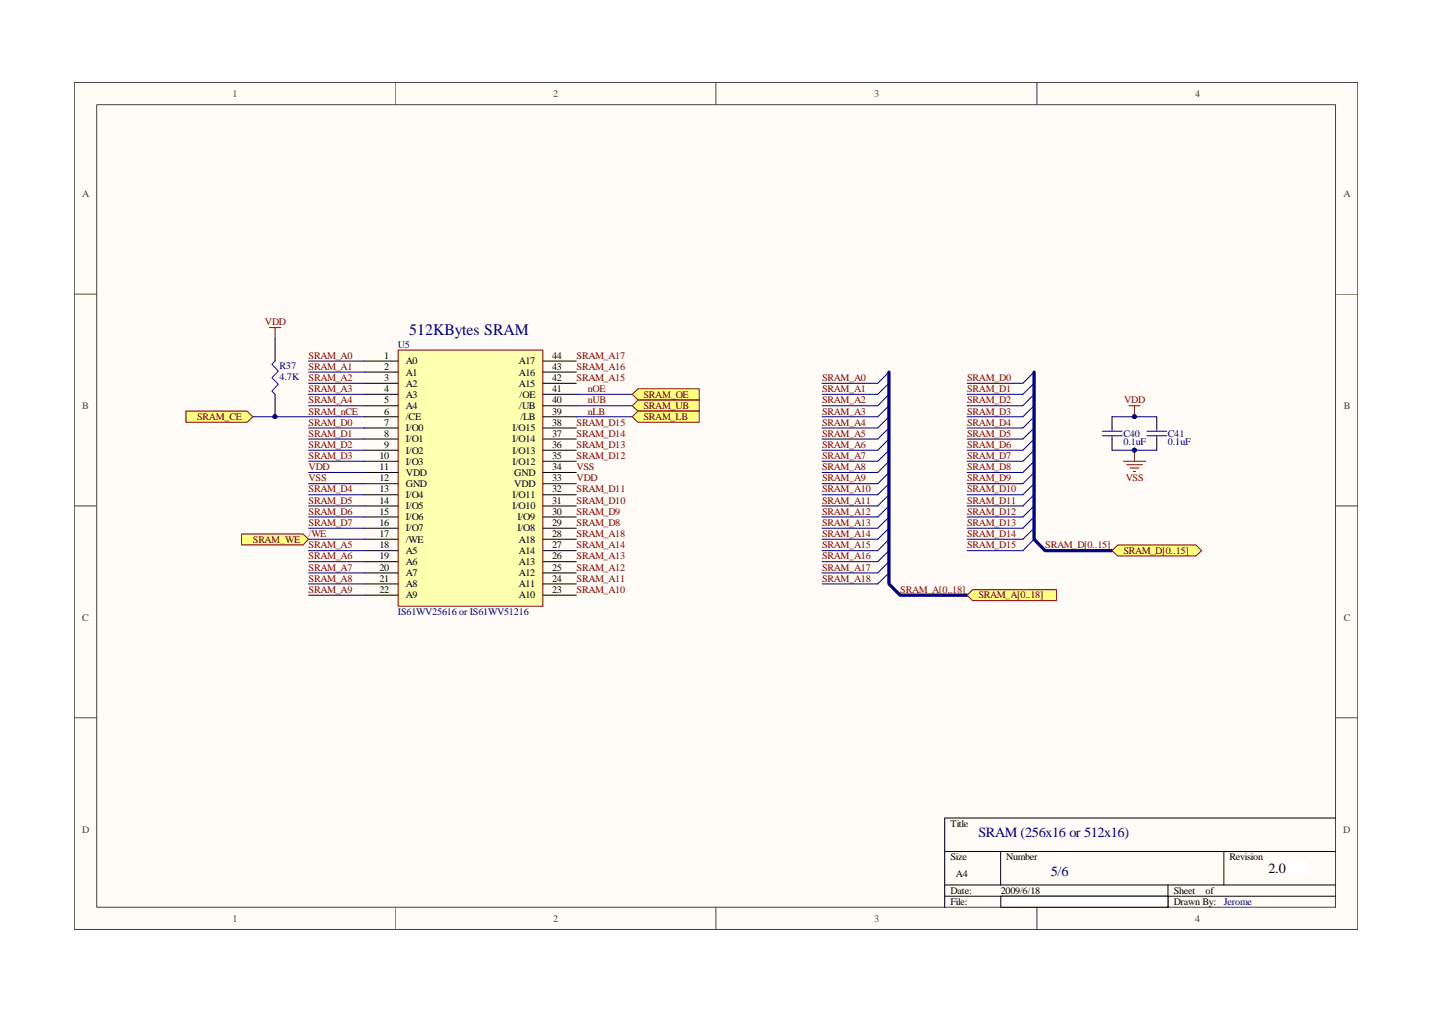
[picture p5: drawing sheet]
<svg xmlns="http://www.w3.org/2000/svg" width="297mm" height="210mm" viewBox="0 0 297 210" stroke-linecap="round" stroke-linejoin="round" font-family="sans-serif">
<path d="M15.4 17.1h266.2v175.7h-266.2z" fill="#fffcf8"/>
<path d="M15.4 17.1h266.2v175.7h-266.2z" fill="none" stroke="#404040" stroke-width=".21"/>
<path d="M20.1 21.8h256.9v166.4h-256.9z" fill="#fffcf8"/>
<g fill="none" stroke="#404040" stroke-width=".21">
<path d="M82 17.1v4.6M148.5 17.1v4.6M215.1 17.1v4.6M20.1 21.7h256.9v166.5h-256.9zM15.4 61h4.6M277 61h4.6M15.4 104.9h4.6M277 104.9h4.6M15.4 148.9h4.6M277 148.9h4.6M82 188.2v4.6M148.5 188.2v4.6"/>
<path d="M215.1 188.2v4.6"/>
</g>
<path d="M196 176.6h81M207.6 176.6v7M253.9 176.6v7M277 169.7h-81v18.5M196 183.6h81M196 185.9h81M242.3 183.6v4.6" fill="none" stroke="#000" stroke-width=".21"/>
<path d="M82.6 72.6h30v53.1h-30z" fill="#ffffb0"/>
<path d="M55.9 67.9h2.3M57.1 67.9v2.4M82.6 72.6h30v53.1h-30zM233 95.7h4.7M233.7 96.4h3.3M234.2 84.2h2.3M234.4 97.1h1.9M235.1 97.8h.4M235.3 84.2v2.2M235.3 93.4v2.3" fill="none" stroke="#800000" stroke-width=".21"/>
<g fill="none" stroke="#000" stroke-width=".21">
<path d="M57.1 70.3v4.6M75.6 74.9h6.9M75.6 77.2h6.9M75.6 79.5h6.9M112.6 74.9h6.9M112.6 77.2h6.9M112.6 79.5h6.9M57.1 81.8v4.6M75.6 81.8h6.9M75.6 84.2h6.9M75.6 86.4h6.9M75.6 88.8h6.9"/>
<path d="M75.6 91.1h6.9M75.6 93.4h6.9M75.6 95.7h6.9M75.6 98h6.9M112.6 81.8h6.9M112.6 84.2h6.9M112.6 86.4h6.9M112.6 88.8h6.9M112.6 91.1h6.9M112.6 93.4h6.9M112.6 95.7h6.9M112.6 98h6.9"/>
<path d="M230.7 86.4v2.4M230.7 91.1v2.3M239.9 86.4v2.4M239.9 91.1v2.3M75.6 100.3h6.9M75.6 102.6h6.9M75.6 104.9h6.9M75.6 107.2h6.9M75.6 109.6h6.9M75.6 111.8h6.9M75.6 114.2h6.9M75.6 116.5h6.9"/>
<path d="M75.6 118.8h6.9M112.6 100.3h6.9M112.6 102.6h6.9M112.6 104.9h6.9M112.6 107.2h6.9M112.6 109.6h6.9M112.6 111.8h6.9M112.6 114.2h6.9M112.6 116.5h6.9M112.6 118.8h6.9M75.6 121.1h6.9M75.6 123.4h6.9"/>
<path d="M112.6 121.1h6.9M112.6 123.4h6.9"/>
</g>
<g fill="none" stroke="#000080" stroke-width=".21">
<path d="M64 74.9h11.6M64 79.5h11.6M64 77.2h11.6M184.4 79.5l-2.3 2.3h-11.6M184.4 77.2l-2.3 2.3h-11.6M52.4 86.4h23.2M64 98h11.6M64 95.7h11.6M64 88.8h11.6M64 84.2h11.6M64 81.8h11.6M64 93.4h11.6"/>
<path d="M64 91.1h11.6M184.4 98l-2.3 2.3h-11.6M184.4 95.7l-2.3 2.3h-11.6M184.4 93.4l-2.3 2.3h-11.6M184.4 86.4l-2.3 2.4h-11.6M184.4 84.2l-2.3 2.2h-11.6M184.4 81.8l-2.3 2.4h-11.6M184.4 91.1l-2.3 2.3h-11.6M184.4 88.8l-2.3 2.3h-11.6M230.7 86.4h9.2M230.7 93.4h9.2M64 118.8h11.6"/>
<path d="M64 116.5h11.6M64 114.2h11.6M64 111.8h11.6M64 109.6h11.6M64 107.2h11.6M64 100.3h11.6M64 102.6h11.6M64 104.9h11.6M170.5 111.8h11.6M184.4 111.8l-2.3 2.4h-11.6M184.4 107.2l-2.3 2.4h-11.6M184.4 104.9l-2.3 2.3h-11.6"/>
<path d="M184.4 100.3l-2.3 2.3h-11.6M184.4 102.6l-2.3 2.3h-11.6M64 123.4h11.6M64 121.1h11.6"/>
</g>
<path d="M57.1 74.9l-.7 .7 1.3 1.4-1.3 1.4 1.3 1.3-1.3 1.4 .7 .7M228.6 89.5h4.2M228.6 90.4h4.2M230.7 88.8v.7M230.7 90.4v.7M237.9 89.5h4.1M237.9 90.4h4.1M239.9 88.8v.7M239.9 90.4v.7" fill="none" stroke="#00f" stroke-width=".21"/>
<path d="M184.4 77.2v43.9l2.3 2.3h13.9" fill="none" stroke="#000080" stroke-width=".68"/>
<path d="M201.8 122.3h17.4v2.3h-17.4l-1.2-1.2z" fill-rule="evenodd" fill="#ffff80"/>
<path d="M201.8 122.3h17.4v2.3h-17.4l-1.2-1.2z" fill="none" stroke="#800000" stroke-width=".21"/>
<g fill="none" stroke="#000080" stroke-width=".21">
<path d="M214.5 77.2l-2.3 2.3h-11.6M214.5 79.5l-2.3 2.3h-11.6M214.5 88.8l-2.3 2.3h-11.6M214.5 86.4l-2.3 2.4h-11.6M214.5 84.2l-2.3 2.2h-11.6M214.5 81.8l-2.3 2.4h-11.6M214.5 98l-2.3 2.3h-11.6M214.5 95.7l-2.3 2.3h-11.6M214.5 93.4l-2.3 2.3h-11.6M214.5 91.1l-2.3 2.3h-11.6M200.6 111.8h11.6M214.5 100.3l-2.3 2.3h-11.6"/>
<path d="M214.5 107.2l-2.3 2.4h-11.6M214.5 104.9l-2.3 2.3h-11.6M214.5 102.6l-2.3 2.3h-11.6M214.5 111.8l-2.3 2.4h-11.6"/>
</g>
<path d="M214.5 77.2v34.6l2.3 2.4h13.9" fill="none" stroke="#000080" stroke-width=".68"/>
<path d="M230.7 114.2l1.2-1.2h16.2l1.2 1.2-1.2 1.1h-16.2z" fill-rule="evenodd" fill="#ffff80"/>
<path d="M230.7 114.2l1.2-1.2h16.2l1.2 1.2-1.2 1.1h-16.2z" fill="none" stroke="#800000" stroke-width=".21"/>
<path d="M119.5 81.8h11.6M119.5 84.2h11.6M119.5 86.4h11.6M184.4 109.6l-2.3 2.2M184.4 116.5l-2.3 2.3h-11.6M184.4 114.2l-2.3 2.3h-11.6M184.4 118.8l-2.3 2.3h-11.6M214.5 109.6l-2.3 2.2" fill="none" stroke="#000080" stroke-width=".21"/>
<path d="M131.1 81.8l1.2-1.2h12.7v2.4h-12.7z" fill-rule="evenodd" fill="#ffff80"/>
<path d="M131.1 81.8l1.2-1.2h12.7v2.4h-12.7z" fill="none" stroke="#800000" stroke-width=".21"/>
<path d="M131.1 84.2l1.2-1.2h12.7v2.3h-12.7z" fill-rule="evenodd" fill="#ffff80"/>
<path d="M131.1 84.2l1.2-1.2h12.7v2.3h-12.7z" fill="none" stroke="#800000" stroke-width=".21"/>
<path d="M131.1 86.4l1.2-1.1h12.7v2.3h-12.7z" fill-rule="evenodd" fill="#ffff80"/>
<path d="M131.1 86.4l1.2-1.1h12.7v2.3h-12.7z" fill="none" stroke="#800000" stroke-width=".21"/>
<path d="M50.1 110.7h12.8l1.1 1.1-1.1 1.2h-12.8z" fill-rule="evenodd" fill="#ffff80"/>
<path d="M50.1 110.7h12.8l1.1 1.1-1.1 1.2h-12.8z" fill="none" stroke="#800000" stroke-width=".21"/>
<path d="M38.6 85.3h12.7l1.1 1.1-1.1 1.2h-12.7z" fill-rule="evenodd" fill="#ffff80"/>
<path d="M38.6 85.3h12.7l1.1 1.1-1.1 1.2h-12.7z" fill="none" stroke="#800000" stroke-width=".21"/>
<path d="M263.2 178.6h8v2.6h-8z" fill="#fff"/>
<path d="M263.2 178.5h8v2.7h-8z" fill="none" stroke="#fff" stroke-width=".21"/>
<path d="M207.6 185.9h34.7v2.3h-34.7z" fill="#fff"/>
<path d="M207.6 185.9h34.7v2.3h-34.7z" fill="none" stroke="#000" stroke-width=".21"/>
<circle cx="57" cy="86.4" r=".44" fill="#000080"/>
<circle cx="57" cy="86.4" r=".44" fill="none" stroke="#000080" stroke-width=".21"/>
<circle cx="235.3" cy="93.4" r=".44" fill="#000080"/>
<circle cx="235.3" cy="93.4" r=".44" fill="none" stroke="#000080" stroke-width=".21"/>
<circle cx="235.3" cy="86.4" r=".43" fill="#000080"/>
<circle cx="235.3" cy="86.4" r=".43" fill="none" stroke="#000080" stroke-width=".21"/>
<text font-size="3.3" fill="#000080" x="84.9" y="69.5">512KBytes SRAM</text>
<g font-size="2.9" fill="#000080">
<text x="202.9" y="173.7">SRAM (256x16 or 512x16)</text>
<text x="218" y="181.8">5/6</text>
</g>
<text font-size="2.9" x="263.1" y="181">2.0</text>
<g font-size="2.1" fill="#404040">
<text x="48.2" y="20.1">1</text>
<text x="114.8" y="20.1">2</text>
<text x="181.4" y="20.1">3</text>
<text x="247.9" y="20.1">4</text>
<text x="17" y="40.9">A</text>
<text x="278.7" y="40.9">A</text>
<text x="17.1" y="84.8">B</text>
<text x="278.7" y="84.8">B</text>
<text x="17.1" y="128.7">C</text>
<text x="278.7" y="128.7">C</text>
<text x="17" y="172.7">D</text>
<text x="278.6" y="172.7">D</text>
<text x="48.2" y="191.2">1</text>
<text x="114.8" y="191.2">2</text>
<text x="181.4" y="191.2">3</text>
<text x="247.9" y="191.2">4</text>
</g>
<g font-size="2.1" fill="#800000">
<text x="54.9" y="67.5">VDD</text>
<text x="64" y="74.4">SRAM_A0</text>
<text x="64" y="76.8">SRAM_A1</text>
<text x="119.6" y="76.8">SRAM_A16</text>
<text x="119.6" y="74.4">SRAM_A17</text>
<text x="64" y="79">SRAM_A2</text>
<text x="64" y="81.4">SRAM_A3</text>
<text x="64" y="83.7">SRAM_A4</text>
<text x="119.6" y="79">SRAM_A15</text>
<text x="121.9" y="81.4">nOE</text>
<text x="121.9" y="83.7">nUB</text>
<text x="133.5" y="82.5">SRAM_OE</text>
<text x="170.5" y="83.7">SRAM_A2</text>
<text x="170.5" y="81.4">SRAM_A1</text>
<text x="170.5" y="79">SRAM_A0</text>
<text x="200.6" y="83.7">SRAM_D2</text>
<text x="200.6" y="81.4">SRAM_D1</text>
<text x="200.6" y="79">SRAM_D0</text>
<text x="233.2" y="83.7">VDD</text>
<text x="40.9" y="87.1">SRAM_CE</text>
<text x="64" y="88.3">SRAM_D0</text>
<text x="64" y="86">SRAM_nCE</text>
<text x="119.6" y="88.3">SRAM_D15</text>
<text x="121.9" y="86">nLB</text>
<text x="133.5" y="84.8">SRAM_UB</text>
<text x="133.5" y="87.1">SRAM_LB</text>
<text x="170.5" y="88.3">SRAM_A4</text>
<text x="170.5" y="86">SRAM_A3</text>
<text x="200.6" y="88.3">SRAM_D4</text>
<text x="200.6" y="86">SRAM_D3</text>
<text x="64" y="90.6">SRAM_D1</text>
<text x="64" y="92.9">SRAM_D2</text>
<text x="64" y="95.2">SRAM_D3</text>
<text x="119.6" y="95.2">SRAM_D12</text>
<text x="119.6" y="92.9">SRAM_D13</text>
<text x="119.6" y="90.6">SRAM_D14</text>
<text x="170.5" y="90.6">SRAM_A5</text>
<text x="170.5" y="95.2">SRAM_A7</text>
<text x="170.5" y="92.9">SRAM_A6</text>
<text x="200.6" y="90.6">SRAM_D5</text>
<text x="200.6" y="95.2">SRAM_D7</text>
<text x="200.6" y="92.9">SRAM_D6</text>
<text x="64" y="97.5">VDD</text>
<text x="64" y="99.9">VSS</text>
<text x="119.6" y="99.9">VDD</text>
<text x="119.6" y="97.5">VSS</text>
<text x="170.5" y="99.9">SRAM_A9</text>
<text x="170.5" y="97.5">SRAM_A8</text>
<text x="200.6" y="99.9">SRAM_D9</text>
<text x="200.6" y="97.5">SRAM_D8</text>
<text x="233.5" y="99.8">VSS</text>
<text x="64" y="102.2">SRAM_D4</text>
<text x="64" y="104.5">SRAM_D5</text>
<text x="64" y="106.8">SRAM_D6</text>
<text x="119.6" y="106.8">SRAM_D9</text>
<text x="119.6" y="104.5">SRAM_D10</text>
<text x="119.6" y="102.2">SRAM_D11</text>
<text x="170.5" y="102.2">SRAM_A10</text>
<text x="170.5" y="106.8">SRAM_A12</text>
<text x="170.5" y="104.5">SRAM_A11</text>
<text x="200.6" y="102.2">SRAM_D10</text>
<text x="200.6" y="106.8">SRAM_D12</text>
<text x="200.6" y="104.5">SRAM_D11</text>
<text x="52.4" y="112.6">SRAM_WE</text>
<text x="64" y="113.7">SRAM_A5</text>
<text x="64" y="109.1">SRAM_D7</text>
<text x="64" y="111.4">/WE</text>
<text x="119.6" y="113.7">SRAM_A14</text>
<text x="119.6" y="111.4">SRAM_A18</text>
<text x="119.6" y="109.1">SRAM_D8</text>
<text x="170.5" y="111.4">SRAM_A14</text>
<text x="170.5" y="109.1">SRAM_A13</text>
<text x="170.5" y="113.7">SRAM_A15</text>
<text x="200.6" y="111.4">SRAM_D14</text>
<text x="200.6" y="109.1">SRAM_D13</text>
<text x="200.6" y="113.7">SRAM_D15</text>
<text x="216.8" y="113.7">SRAM_D[0..15]</text>
<text x="64" y="116">SRAM_A6</text>
<text x="64" y="118.4">SRAM_A7</text>
<text x="119.6" y="118.4">SRAM_A12</text>
<text x="119.6" y="116">SRAM_A13</text>
<text x="170.5" y="118.4">SRAM_A17</text>
<text x="170.5" y="116">SRAM_A16</text>
<text x="233" y="114.9">SRAM_D[0..15]</text>
<text x="64" y="120.7">SRAM_A8</text>
<text x="64" y="123">SRAM_A9</text>
<text x="119.6" y="123">SRAM_A10</text>
<text x="119.6" y="120.7">SRAM_A11</text>
<text x="170.5" y="120.7">SRAM_A18</text>
<text x="186.7" y="123">SRAM_A[0..18]</text>
<text x="202.9" y="124.1">SRAM_A[0..18]</text>
</g>
<g font-size="2.1" fill="#000080">
<text x="58" y="76.5">R37</text>
<text x="82.5" y="72.1">U5</text>
<text x="58" y="78.8">4.7K</text>
<text x="233" y="90.6">C40</text>
<text x="233" y="92.2">0.1uF</text>
<text x="242.3" y="90.6">C41</text>
<text x="242.3" y="92.2">0.1uF</text>
<text x="82.5" y="127.6">IS61WV25616 or IS61WV51216</text>
<text x="253.9" y="187.7">Jerome</text>
</g>
<g font-size="2.1">
<text x="79.7" y="74.4">1</text>
<text x="79.7" y="76.8">2</text>
<text x="84.2" y="75.6">A0</text>
<text x="84.2" y="77.9">A1</text>
<text x="107.6" y="77.9">A16</text>
<text x="107.6" y="75.6">A17</text>
<text x="114.5" y="76.8">43</text>
<text x="114.5" y="74.4">44</text>
<text x="79.7" y="79">3</text>
<text x="79.7" y="81.4">4</text>
<text x="79.7" y="83.7">5</text>
<text x="84.2" y="80.2">A2</text>
<text x="84.2" y="82.5">A3</text>
<text x="107.6" y="80.2">A15</text>
<text x="107.8" y="82.5">/OE</text>
<text x="114.5" y="79">42</text>
<text x="114.5" y="83.7">40</text>
<text x="114.5" y="81.4">41</text>
<text x="79.7" y="86">6</text>
<text x="79.7" y="88.3">7</text>
<text x="84.2" y="84.8">A4</text>
<text x="84.2" y="87.1">/CE</text>
<text x="84.2" y="89.5">I/O0</text>
<text x="106.3" y="89.5">I/O15</text>
<text x="107.7" y="84.8">/UB</text>
<text x="107.9" y="87.1">/LB</text>
<text x="114.5" y="88.3">38</text>
<text x="114.5" y="86">39</text>
<text x="78.7" y="95.2">10</text>
<text x="79.7" y="90.6">8</text>
<text x="79.7" y="92.9">9</text>
<text x="84.2" y="91.7">I/O1</text>
<text x="84.2" y="94.1">I/O2</text>
<text x="106.3" y="94.1">I/O13</text>
<text x="106.3" y="91.7">I/O14</text>
<text x="114.5" y="95.2">35</text>
<text x="114.5" y="92.9">36</text>
<text x="114.5" y="90.6">37</text>
<text x="78.7" y="97.5">11</text>
<text x="78.7" y="99.9">12</text>
<text x="84.2" y="96.4">I/O3</text>
<text x="84.2" y="98.7">VDD</text>
<text x="84.2" y="101">GND</text>
<text x="106.3" y="96.4">I/O12</text>
<text x="106.7" y="101">VDD</text>
<text x="106.7" y="98.7">GND</text>
<text x="114.5" y="99.9">33</text>
<text x="114.5" y="97.5">34</text>
<text x="78.7" y="102.2">13</text>
<text x="78.7" y="104.5">14</text>
<text x="78.7" y="106.8">15</text>
<text x="84.2" y="103.3">I/O4</text>
<text x="84.2" y="105.6">I/O5</text>
<text x="84.2" y="107.9">I/O6</text>
<text x="106.3" y="105.6">I/O10</text>
<text x="106.3" y="103.3">I/O11</text>
<text x="107.3" y="107.9">I/O9</text>
<text x="114.5" y="104.5">31</text>
<text x="114.5" y="102.2">32</text>
<text x="114.5" y="106.8">30</text>
<text x="78.7" y="109.1">16</text>
<text x="78.7" y="111.4">17</text>
<text x="78.7" y="113.7">18</text>
<text x="84.2" y="110.2">I/O7</text>
<text x="84.2" y="112.6">/WE</text>
<text x="107.3" y="110.2">I/O8</text>
<text x="107.6" y="112.6">A18</text>
<text x="114.5" y="113.7">27</text>
<text x="114.5" y="111.4">28</text>
<text x="114.5" y="109.1">29</text>
<text x="78.7" y="116">19</text>
<text x="78.7" y="118.4">20</text>
<text x="84.2" y="114.9">A5</text>
<text x="84.2" y="117.2">A6</text>
<text x="84.2" y="119.5">A7</text>
<text x="107.6" y="119.5">A12</text>
<text x="107.6" y="117.2">A13</text>
<text x="107.6" y="114.9">A14</text>
<text x="114.5" y="118.4">25</text>
<text x="114.5" y="116">26</text>
<text x="78.7" y="120.7">21</text>
<text x="78.7" y="123">22</text>
<text x="84.2" y="121.8">A8</text>
<text x="84.2" y="124.1">A9</text>
<text x="107.6" y="124.1">A10</text>
<text x="107.6" y="121.8">A11</text>
<text x="114.5" y="123">23</text>
<text x="114.5" y="120.7">24</text>
<text x="197.1" y="171.5">Title</text>
<text x="197.1" y="178.5">Size</text>
<text x="208.7" y="178.5">Number</text>
<text x="255.1" y="178.5">Revision</text>
<text x="197.1" y="185.4">Date:</text>
<text x="198.3" y="181.9">A4</text>
<text x="207.6" y="185.4">2009/6/18</text>
<text x="243.5" y="185.4">Sheet</text>
<text x="250.1" y="185.4">of</text>
<text x="197.1" y="187.7">File:</text>
<text x="207.6" y="187.7">D:\aplan\..\ARMCM3_RAM.SchDoc</text>
<text x="243.5" y="187.7">Drawn By:</text>
</g>
</svg>
